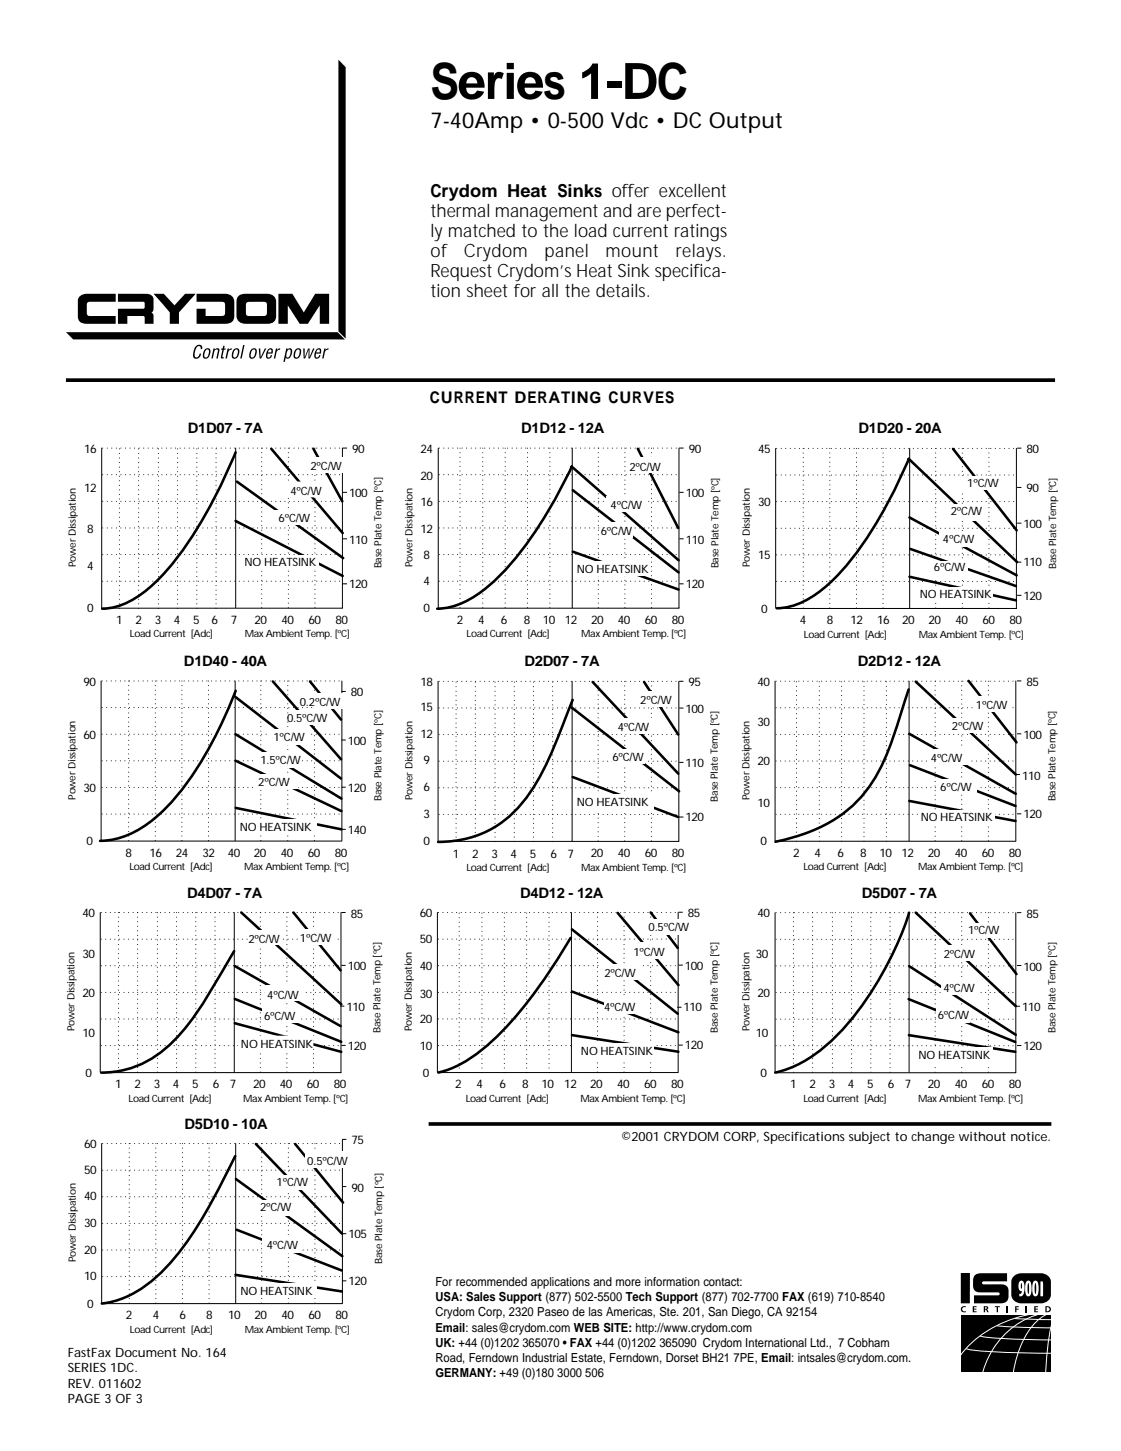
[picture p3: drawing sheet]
<svg xmlns="http://www.w3.org/2000/svg" width="216mm" height="279mm" viewBox="0 0 216 279" stroke-linecap="round" stroke-linejoin="round" font-family="sans-serif">
<g fill="none" stroke="#000" stroke-width=".5">
<path d="M45.4 87.1v.1a92.1 92.1 0 0 1-12.6 21.9 25.6 25.6 0 0 1-9.1 7.3l-2 .6-2 .2M45.6 92.7l20.5 14.8M52.2 86.4l13.8 16.3M60.4 86.4l5.5 10.1M110.3 94.4l20.4 15.8M122.8 86.4l7.8 15.3M175.2 99.6l20.6 11.2M183.6 86.4l12.2 15.7M45.4 100.3l20.6 10.6M110.3 106.2l20.4 7.3M130.7 107.9l-20.6-18a86.2 86.2 0 0 1-12.5 19.6 26.5 26.5 0 0 1-9.3 6.9l-2.1 .6-2 .2M175.2 111.1l20.5 4.5"/>
<path d="M175.3 105.7l20.4 7.1M195.9 108.2l-20.9-19.8a86.3 86.3 0 0 1-12.4 21 25.1 25.1 0 0 1-9 6.9l-2 .6-2 .2M45.4 133a79.5 79.5 0 0 1-11.1 20 24.8 24.8 0 0 1-10.8 8.2l-2.1 .5-2.1 .2M45.4 134.2l20.3 15.7M52.6 131.2l13.1 15M59.7 131.2l6 7.4M110.2 136.3l20.6 16.1M110.3 134.8a135.7 135.7 0 0 1-6.7 15.5 22.2 22.2 0 0 1-12.6 10.9l-2 .5-2.2 .3-2.4 .1M114.1 131.3l16.5 17.7M124.1 131.3l6.5 10.1M175 132.8a141.8 141.8 0 0 1-4.8 13.9 24.7 24.7 0 0 1-15.7 14l-5.1 1.4M176.4 131.3l19.2 17.8"/>
<path d="M186.5 131.1l9.3 11.8M45.4 155.6l20.4 4.1M45.4 146.5l20.4 9.7M45.4 141.4l20.4 12.4M110.3 149.6l20.3 7.7M175.1 154.2l20.5 3.9M175.1 141.3l20.5 11.6M175.3 147.4l20.3 7.8M46.5 175.7l19.2 17.7M56.5 175.7l9.1 11.2M110.2 179l20.3 16.2M119 175.8l11.7 13.9"/>
<path d="M125.3 175.7l5.2 6.8M175.1 175.7a62.7 62.7 0 0 1-14.8 24.5 23.6 23.6 0 0 1-11 6.3M176.4 175.7l19.2 18.1M186.8 175.9l9 11.7M45.1 183.1a131.2 131.2 0 0 1-9.5 15 21 21 0 0 1-14 8.3l-2.1 .1M45.2 197l20.5 5.5M45.2 192.4l20.5 8.2M45.2 186l20.4 11.6M109.9 180.6a99 99 0 0 1-13.4 18.3 28.8 28.8 0 0 1-10.3 7.1l-1.8 .5M110.2 199.3l20.5 3.2M110.2 190.9l20.5 7.9M175 192.4l20.5 8.2"/>
<path d="M175 199.3l20.5 3.2M175.1 186.1l20.5 13.2M45.3 222.6a116.2 116.2 0 0 1-10.1 17.6 27.5 27.5 0 0 1-11.9 10l-1.8 .5-1.9 .3M45.4 227l20.5 14.9M45.6 236.8l20.2 7.8M49.3 220.3l16.6 17.3M56.9 220.3l9.2 11.3M45.3 245.5l20.5 3.2"/>
</g>
<g fill="none" stroke="#000" stroke-width=".19" stroke-dasharray="0 .8">
<path d="M19.8 91.4h46M19.8 96.5h46M19.8 86.3h46M23 86.4v30.8M26.7 86.4v30.8M30.5 86.4v30.8M34.2 86.4v30.8M37.9 86.4v30.8M41.6 86.4v30.8M50.4 86.3v30.7M55.5 86.3v30.7M60.7 86.3v30.7"/>
<path d="M84.6 91.4h46M84.6 96.5h46M84.6 86.3h46M88.6 86.3v30.7M93 86.3v30.7M97.3 86.3v30.7M101.6 86.3v30.7M105.9 86.3v30.7M115.2 86.3v30.7M120.4 86.3v30.7M125.5 86.3v30.7M149.6 86.3h46"/>
<path d="M149.6 91.5h46M149.6 96.6h46M154.7 86.3v30.8M159.8 86.3v30.8M164.9 86.3v30.8M170.1 86.3v30.8M180.2 86.3v30.8M185.3 86.3v30.8M190.5 86.3v30.8M19.8 101.7h46M19.8 106.8h46M19.8 111.9h46"/>
<path d="M84.6 101.7h46M84.6 106.8h46M84.6 111.9h46M149.6 101.7h46M149.6 106.8h46M149.6 112h46M19.7 136.3h46M19.7 131.1h46M24.8 131.1v30.8M29.9 131.1v30.8M35 131.1v30.8M40.2 131.1v30.8"/>
<path d="M50.2 131.1v30.8M55.4 131.1v30.8M60.6 131.1v30.8M84.6 136.3h46M84.6 131.2h46M87.8 131.3v30.8M91.5 131.3v30.8M95.3 131.3v30.8M99 131.3v30.8M102.7 131.3v30.8M106.4 131.3v30.8M115.2 131.2v30.8"/>
<path d="M120.3 131.2v30.8M125.5 131.2v30.8M149.5 136.3h46M149.5 131.2h46M153.4 131.3v30.7M157.8 131.3v30.7M162.1 131.3v30.7M166.4 131.3v30.7M170.7 131.3v30.7M180.1 131.2v30.7M185.2 131.2v30.7M190.4 131.2v30.7"/>
<path d="M19.7 141.4h46M19.7 146.5h46M19.7 151.6h46M19.7 156.8h46M84.6 141.4h46M84.6 146.6h46M84.6 151.7h46M84.6 156.8h46M149.5 141.4h46M149.5 146.5h46M149.5 151.7h46M149.5 156.8h46"/>
<path d="M19.5 175.7h46M22.8 175.7v30.8M26.5 175.7v30.8M30.3 175.7v30.8M34 175.7v30.8M37.7 175.7v30.8M41.4 175.7v30.8M50.1 175.7v30.8M55.3 175.7v30.8M60.4 175.7v30.8M84.4 175.7h46.1M88.4 175.8v30.8"/>
<path d="M92.8 175.8v30.8M97.1 175.8v30.8M101.4 175.8v30.8M105.7 175.8v30.8M115.1 175.7v30.8M120.2 175.7v30.8M125.3 175.7v30.8M149.5 175.7h46M152.8 175.7v30.8M156.5 175.7v30.8M160.3 175.7v30.8M164 175.7v30.8"/>
<path d="M167.7 175.7v30.8M171.4 175.7v30.8M180.1 175.7v30.8M185.2 175.7v30.8M190.4 175.7v30.8M19.5 180.8h46M19.5 186h46M19.5 191.1h46M19.5 196.2h46M84.4 180.8h46.1M84.4 186h46.1M84.4 191.1h46.1"/>
<path d="M84.4 196.2h46.1M149.5 180.9h46M149.5 186h46M149.5 191.1h46M149.5 196.2h46M19.5 201.3h46M84.4 201.3h46.1M149.5 201.4h46M19.8 225.3h46M19.8 230.4h46M19.8 235.6h46M19.8 220.2h46"/>
<path d="M24.9 220.2v30.8M30 220.2v30.8M35.1 220.2v30.8M40.3 220.2v30.8M50.4 220.2v30.8M55.5 220.2v30.8M60.7 220.2v30.8M19.8 240.7h46M19.8 245.8h46"/>
</g>
<g fill="none" stroke="#000" stroke-width=".19">
<path d="M19.6 86.3v30.7M45.4 86.3v30.7M65.9 86.3v30.7M66 86.3h.8M66 94.8h.8M84.4 86.3v30.7M110.2 86.3v30.7M130.8 86.3v30.7M130.8 86.3h.9M130.8 94.8h.9M149.4 86.3v30.8M175.2 86.3v30.8"/>
<path d="M195.8 86.3v30.8M195.9 86.3h.8M195.9 93.9h.8M19.8 117.1h46.1M66 103.8h.8M66 112.4h.8M84.6 117.1h46.2M130.8 103.8h.9M130.8 112.4h.9M149.6 117.2h46.2M195.9 100.7h.8M195.9 114.6h.8"/>
<path d="M195.9 108.2h.8M19.5 131.1v30.8M45.3 131.1v30.8M65.8 133.1h.8M65.8 131.1v30.8M84.4 131.2v30.8M110.2 131.2v30.8M130.7 131.2v30.8M130.8 131.2h.8M130.8 136.3h.8M149.3 131.2v30.7M175.1 131.2v30.7"/>
<path d="M195.6 131.1v30.8M195.9 131.1h.8M65.8 151.6h.8M65.8 142.5h.8M65.8 159.7h.8M130.8 146.8h.8M130.8 157.3h.8M195.6 149.1h.9M195.9 141.3h.8M195.9 156.7h.8M19.3 175.7v30.8M19.7 162h46.1"/>
<path d="M45.1 175.7v30.8M65.7 175.7v30.8M65.7 175.7h.9M84.2 175.7v30.8M84.6 162h46.1M110.1 175.7v30.8M130.6 175.7v30.8M130.7 175.7h.8M149.3 175.7v30.8M149.5 162h46.1M175.1 175.7v30.8M195.6 175.7v30.8"/>
<path d="M195.9 175.7h.8M65.5 193.7h.8M65.7 185.9h.9M130.4 194h.9M130.7 185.8h.8M195.6 193.8h.9M195.9 185.9h.8M19.5 206.5h46.2M65.7 201.3h.9M65.9 219.4h.8M65.9 219.5v31.5M84.4 206.5h46.2"/>
<path d="M130.7 201.2h.8M149.5 206.6h46.1M195.9 201.3h.8M19.6 220.2v30.8M45.4 220.2v30.8M65.9 228.5h.8M65.9 237.6h.8M19.8 251h46.1M65.9 246.6h.8"/>
</g>
<g fill="#fff">
<path d="M50.6 194.1h7v2.8h-7z"/>
<path d="M48 179.2h6.4v2.8h-6.4z"/>
<path d="M57.7 178.9h7v3h-7z"/>
<path d="M51.2 189.8h7.5v3h-7.5z"/>
<path d="M46 199.4h14.5l-.3 3.3h-14.5z"/>
<path d="M116.3 192.2h6.2v3h-6.2z"/>
<path d="M122 181.4h5.5v3.2h-5.5z"/>
<path d="M124.6 177h7.8v3h-7.8z"/>
<path d="M115.7 185.6h7.9v3h-7.9z"/>
<path d="M110.5 200.9h15.4v3.2h-15.4z"/>
<path d="M117.9 144.2h6.3v2.8h-6.3z"/>
<path d="M123.3 133.1h5.5v2.9h-5.5z"/>
<path d="M118.5 138.3h7.7v2.9h-7.7z"/>
<path d="M114.8 152.9h11v2.9h-11z"/>
<path d="M50.6 238h7.2v3.3h-7.2z"/>
<path d="M53.3 226.3h6.8v2.8h-6.8z"/>
<path d="M58.8 221.7h8.3v3.2h-8.3z"/>
<path d="M49.4 231.1h7.9v2.9h-7.9z"/>
<path d="M46.6 247h14.3v2.8h-14.3z"/>
<path d="M180.4 194h6.4v3h-6.4z"/>
<path d="M181.8 182h5.5v3h-5.5z"/>
<path d="M187.3 177.9h7v2.8h-7z"/>
<path d="M181.3 188.8h7v2.8h-7z"/>
<path d="M177.3 201.7h14v3.3h-14z"/>
<path d="M180.7 150.1h7.3v2.8h-7.3z"/>
<path d="M183.3 138.3h5.6v2.7h-5.6z"/>
<path d="M187.9 134.1h6.6v2.9h-6.6z"/>
<path d="M178.6 144.3h7.9v2.9h-7.9z"/>
<path d="M177.4 156.1h14.1v2.8h-14.1z"/>
<path d="M115.7 100.5h6.2v3h-6.2z"/>
<path d="M120.6 88.1h8.1v3h-8.1z"/>
<path d="M116.9 95.6h7.5v3h-7.5z"/>
<path d="M114.6 108.1h10.1v2.8h-10.1z"/>
<path d="M52.3 98.2h7.6v2.8h-7.6z"/>
<path d="M58.6 88.1h8.1v3h-8.1z"/>
<path d="M55 92.7h8.1l.1 3.1h-8.1z"/>
<path d="M46.1 106.9h15.2v2.8h-15.2z"/>
<path d="M51.8 140.3h7.7v3h-7.7z"/>
<path d="M179.1 108h7.3v3.2h-7.3z"/>
<path d="M185.1 91.7h8.3v2.6h-8.3z"/>
<path d="M180.9 102.2h6.8v3h-6.8z"/>
<path d="M180 113h11.2v2.8h-11.2z"/>
<path d="M181.9 97h7.2v3.2h-7.2z"/>
<path d="M49.3 149h7.9v2.8h-7.9z"/>
<path d="M46 157.7h14.9v2.8h-14.9z"/>
<path d="M60.6 133.5h5.9v3h-5.9z"/>
<path d="M56.6 136.7h5.5v2.8h-5.5z"/>
<path d="M49.4 144.8h8.4v3h-8.4z"/>
</g>
<path d="M12.7 73.2h190.5M82.6 216.4h119.9" fill="none" stroke="#000" stroke-width=".71" stroke-linecap="butt"/>
<g fill="#000">
<path d="M15.3 57.1a2.93 2.93 0 0 1 2.5-.5h4.5v1.5h-5a.59 .59 0 0 0-.6 .8v.5a1.57 1.57 0 0 0 .3 1.4l5.3 .1v1.4h-5.2a1.61 1.61 0 0 1-2.1-1.4v-2.1a2.37 2.37 0 0 1 .3-1.7zM29.6 56.6h1.9l2.1 2.2 2.1-2.2h2l-3.2 3.6v2.1h-1.8v-2.1zM37.9 56.6h5.1a1.68 1.68 0 0 1 2.1 1.9v1.8a1.63 1.63 0 0 1-2.1 2h-5.1v-2.8h1.7v1.4h2.7a.76 .76 0 0 0 1.1-.7v-1.1a.71 .71 0 0 0-.8-1h-4.7zM22.7 56.6h5a1.38 1.38 0 0 1 1.9 1.4v1.5a.62 .62 0 0 1-.5 .7 .64 .64 0 0 1 .5 .7v1.4h-1.7v-1.1l-.4-.3h-3v1.4h-1.8v-2.8h4.9l.3-.4v-.7l-.2-.3h-5zM37.7 66.7a.71 .71 0 0 1 .7-.3 .71 .71 0 0 1 .6 .5l-.1 .3h-.3v-.5a.67 .67 0 0 0-1 .7v.3a.79 .79 0 0 0 .2 1.1l.5-.3 .2-.4h.2a.9 .9 0 0 1-.5 .8 .9 .9 0 0 1-1-.1l.1-1.1zM41.1 67.1h.3l-.1 .2 .2-.1a.5 .5 0 0 1 .8 .1l-.4 1.7h-.2l.3-1.6-.3-.1-.4 .3-.3 1.4h-.3zM43 66.6h.3l-.1 .5h.3l-.1 .2h-.3l-.3 1.4 .3 .1v.2h-.5l-.1-.3 .3-1.4h-.2v-.2h.3zM43.8 67.1h.3l-.1 .3 .4-.3h.3l-.1 .3a.57 .57 0 0 0-.7 .5l-.2 1.1h-.3zM46.8 66.4h.3l-.6 2.6h-.2zM49.8 67.1h.3l.1 1.7 .8-1.7h.3l-1 1.9h-.3zM53.1 67.1h.3l-.1 .3 .4-.3h.3l-.1 .3a.57 .57 0 0 0-.6 .5l-.3 1.1h-.3zM53.6 56.6h2.7l2.2 3.6 2.2-3.6h2.7v5.7h-1.8v-3.5l-2.3 3.5h-1.6l-2.3-3.5v3.5h-1.8z"/>
<path d="M58.4 67.1h.3v1.7l.6-1.7h.3v1.7l.7-1.7h.3l-.9 1.9h-.3v-1.7l-.6 1.7h-.3zM62.5 67.1h.2v.3l.3-.3h.3l-.1 .3a.57 .57 0 0 0-.6 .5l-.3 1.1h-.3zM12.7 64h52.3l1.4 1.4h-52.3zM65.2 11.5l1.4 1.4v52.3l-1.4-1.4z"/>
<path d="M39.4 67.3a.61 .61 0 0 1 .7-.2 .61 .61 0 0 1 .4 .5 1.33 1.33 0 0 1-.9 1.5l-.3-.1a1.26 1.26 0 0 1 .1-1.7zM39.6 67.5l-.3 .9 .1 .4a.58 .58 0 0 0 .6-.1 .58 .58 0 0 0 .2-.6l-.1-.8z"/>
<path d="M45 67.3a.61 .61 0 0 1 .7-.2 .61 .61 0 0 1 .4 .5 1.33 1.33 0 0 1-1 1.5l-.2-.1a1.26 1.26 0 0 1 .1-1.7zM45.2 67.5l-.3 .9 .1 .4a.58 .58 0 0 0 .6-.1 .58 .58 0 0 0 .2-.6l-.1-.8z"/>
<path d="M46 57l.7-.4h.6h4.1a1.61 1.61 0 0 1 1.8 1.9v1.8a1.56 1.56 0 0 1-1.8 2h-4.1a1.61 1.61 0 0 1-1.8-1.9v-1.8a1.86 1.86 0 0 1 .5-1.6zM47.5 58.3l-.1 .5v1.1a.71 .71 0 0 0 .7 1l2.9-.1a.71 .71 0 0 0 .4-.9v-.8a.71 .71 0 0 0-.7-1h-2.6z"/>
<path d="M48.4 67.3a.61 .61 0 0 1 .6-.2 .61 .61 0 0 1 .5 .5 1.33 1.33 0 0 1-1 1.5l-.3-.1a1.26 1.26 0 0 1 .2-1.7zM48.5 67.5l-.2 .9 .1 .4a.58 .58 0 0 0 .6-.1 .58 .58 0 0 0 .1-.6v-.8z"/>
<path d="M51.8 67.2l.3-.1a.65 .65 0 0 1 .4 1h-.9a.51 .51 0 0 0 .1 .7h.3l.2-.4h.2a.6 .6 0 0 1-.5 .6 .6 .6 0 0 1-.7-.5 1.82 1.82 0 0 1 .6-1.3zM51.8 67.4l-.2 .5h.6l.1-.5-.2-.1z"/>
<path d="M55.1 67.1h.3l-.1 .2a.5 .5 0 0 1 .6-.2 .5 .5 0 0 1 .4 .5l-.1 .3a1.05 1.05 0 0 1-1 1.1l-.2-.2-.1 .9h-.3zM55.5 67.4l-.3 .7a.53 .53 0 0 0 .2 .7 1.21 1.21 0 0 0 .5-1.4z"/>
<path d="M56.9 67.3a.61 .61 0 0 1 .7-.2 .61 .61 0 0 1 .4 .5 1.33 1.33 0 0 1-.9 1.5l-.3-.1a1.26 1.26 0 0 1 .1-1.7zM57.1 67.5l-.3 .9 .1 .4a.58 .58 0 0 0 .6-.1 .58 .58 0 0 0 .2-.6l-.1-.8z"/>
<path d="M61.1 67.2l.3-.1a.65 .65 0 0 1 .4 1h-.9a.51 .51 0 0 0 .1 .7h.3l.2-.4h.2a.6 .6 0 0 1-.5 .6 .6 .6 0 0 1-.7-.5 1.82 1.82 0 0 1 .6-1.3zM61.1 67.4l-.2 .5h.7v-.5l-.2-.1z"/>
</g>
<g fill="#000">
<path d="M185 245.1h1.8v5.9h-1.8z" fill-rule="evenodd"/>
<path d="M187.6 245.7l.4-.3 1-.2h5v1.5h-4.5l-.4 .3 .2 .3h.2h3.4a1.18 1.18 0 0 1 1.3 1.2 2.05 2.05 0 0 1-.5 2.2l-1 .3h-5.1v-1.6h4.6h.2l.1-.3-.1-.2h-.2h-3.4a1.17 1.17 0 0 1-1.4-1.3l.1-1.5z" fill-rule="evenodd"/>
<path d="M195.3 245.7l.9-.5h.5h3.8a1.82 1.82 0 0 1 1.9 1.6v2.5a1.77 1.77 0 0 1-1.9 1.7h-3.8a1.82 1.82 0 0 1-1.9-1.7v-2.5a1.53 1.53 0 0 1 .5-1.1z" fill-rule="evenodd"/>
<path d="M185 253.2h17.4v11h-17.4z" fill-rule="evenodd"/>
</g>
<path d="M186.1 259.7l.2 .1a79.7 79.7 0 0 0 13.1 .8h4.4M188.8 257.2a54.8 54.8 0 0 0 11.1 .8h3.9M192 255.2l4.1 .4 7.7 .1M195.4 253.9l8.4 .2M203.9 252.5a2.32 2.32 0 0 0-1.2 2 57.8 57.8 0 0 0-1.4 14.6M203.9 252.5a23.6 23.6 0 0 0-18.7 8.2 13.5 13.5 0 0 0-2.9 8.2M203.9 252.5a15.8 15.8 0 0 0-15.2 14.9l-.1 1.7M203.9 252.5a7 7 0 0 0-5.4 3.2 22.4 22.4 0 0 0-3.7 13.4" fill="none" stroke="#fff" stroke-width=".19"/>
<g fill="#fff">
<path d="M196.3 246.8a.45 .45 0 0 1 .8 0 2.33 2.33 0 0 1-.4 2.8h-.4v-.5h.4l.1-.2v-.3h-.3a1.34 1.34 0 0 1-.2-1.8zM196.7 247.1l-.1 .8 .1 .2 .1-.7v-.3z" fill-rule="evenodd"/>
<path d="M197.7 246.8a.47 .47 0 0 1 .7 0 3.6 3.6 0 0 1 0 2.7 .47 .47 0 0 1-.7 0 3.6 3.6 0 0 1 0-2.7zM198 247.1l-.1 1.5 .2 .5a3.5 3.5 0 0 0 0-2z" fill-rule="evenodd"/>
<path d="M199.1 246.8a.47 .47 0 0 1 .7 0 3.6 3.6 0 0 1 0 2.7 .47 .47 0 0 1-.7 0 3.6 3.6 0 0 1 0-2.7zM199.4 247.1l-.1 1.5 .1 .5a3.5 3.5 0 0 0 0-2z" fill-rule="evenodd"/>
<path d="M200.4 246.8l.2-.1 .3 .2v2.7h-.5z" fill-rule="evenodd"/>
</g>
<g fill="#000">
<path d="M185.2 251.7l.7-.2h.1v.2a.44 .44 0 0 0-.7 .4 .44 .44 0 0 0 .7 .4v.2a.65 .65 0 0 1-.8-.2 .65 .65 0 0 1 0-.8z" fill-rule="evenodd"/>
<path d="M187.3 251.5h.8v.2h-.5v.3h.4v.2h-.4v.3h.5v.2h-.8z" fill-rule="evenodd"/>
<path d="M189.5 251.5a.57 .57 0 0 1 .8 .5l-.2 .1 .3 .6h-.3l-.3-.5-.1 .5h-.2zM189.7 251.7v.3h.3v-.3z" fill-rule="evenodd"/>
<path d="M191.6 251.5h1v.2h-.4v1h-.2v-1h-.4z" fill-rule="evenodd"/>
<path d="M193.8 251.5h.3v1.2h-.3z" fill-rule="evenodd"/>
<path d="M195.5 251.5h.7v.2h-.4v.3h.4v.2h-.4v.5h-.3z" fill-rule="evenodd"/>
<path d="M197.5 251.5h.3v1.2h-.3z" fill-rule="evenodd"/>
<path d="M199.2 251.5h.7v.2h-.5v.3h.5v.2h-.5v.3h.5v.2h-.7z" fill-rule="evenodd"/>
<path d="M201.3 251.5a.71 .71 0 0 1 .8 .1 .71 .71 0 0 1 .2 .8 .98 .98 0 0 1-1 .3zM201.6 251.7v.8a.42 .42 0 0 0 .5-.4 .42 .42 0 0 0-.5-.4z" fill-rule="evenodd"/>
</g>
<text font-size="9.6" x="82.9" y="19.1">Series 1-DC</text>
<text font-size="4.2" x="82.9" y="24.7">7-40Amp • 0-500 Vdc• DC Output</text>
<g font-size="3.5">
<text x="82.9" y="41.8">thermal management and are perfect-</text>
<text x="82.9" y="45.6">ly matched to the load current ratings</text>
<text x="82.9" y="49.5">of</text>
<text x="82.9" y="53.4">Request Crydom’s Heat Sink specifica-</text>
<text x="89.3" y="49.5">Crydom</text>
<text x="104.9" y="49.5">panel</text>
<text x="116.6" y="49.5">mount</text>
<text x="130.1" y="49.5">relays.</text>
<text x="82.9" y="57.3">tion sheet for all the details.</text>
</g>
<text font-size="3.4" x="82.9" y="37.9">Crydom Heat Sinks offer excellent</text>
<text font-size="3.1" x="82.8" y="77.5">CURRENT DERATING CURVES</text>
<g font-size="2.8">
<text x="36.2" y="83.4">D1D07 - 7A</text>
<text x="100.4" y="83.4">D1D12 - 12A</text>
<text x="165.3" y="83.5">D1D20 - 20A</text>
<text x="35.4" y="128.2">D1D40 - 40A</text>
<text x="101" y="128.3">D2D07 - 7A</text>
<text x="165.2" y="128.3">D2D12 - 12A</text>
<text x="36" y="172.8">D4D07 - 7A</text>
<text x="100.2" y="172.8">D4D12 - 12A</text>
<text x="166" y="172.9">D5D07 - 7A</text>
<text x="35.5" y="217.3">D5D10 - 10A</text>
</g>
<g font-size="2.5">
<text x="119.6" y="219.6">©2001 CRYDOM CORP, Specifications subject to change without notice.</text>
<text x="13.1" y="261.3">FastFax Document No. 164</text>
<text x="13.1" y="264.2">SERIES 1DC.</text>
<text x="13.1" y="267.2">REV. 011602</text>
<text x="13.1" y="270.2">PAGE 3 OF 3</text>
</g>
<g font-size="2.4">
<text x="83.9" y="247.6">For recommended applications and more information contact:</text>
<text x="83.9" y="250.5">USA: Sales Support (877) 502-5500 Tech Support (877) 702-7700 FAX (619) 710-8540</text>
<text x="83.9" y="253.5">Crydom Corp, 2320 Paseo de las Americas, Ste. 201, San Diego, CA 92154</text>
<text x="83.9" y="256.4">Email: sales@crydom.com WEB SITE: http://www.crydom.com</text>
<text x="83.9" y="262.2">Road, Ferndown Industrial Estate, Ferndown, Dorset BH21 7PE, Email: intsales@crydom.com.</text>
<text x="83.9" y="259.3">UK: +44 (0)1202 365070 • FAX +44 (0)1202 365090 Crydom International Ltd., 7 Cobham</text>
<text x="83.9" y="265.2">GERMANY: +49 (0)180 3000 506</text>
</g>
<g font-size="2.3">
<text x="16.2" y="87.2">16</text>
<text x="67.8" y="87.2">90</text>
<text x="81" y="87.2">24</text>
<text x="132.6" y="87.2">90</text>
<text x="146" y="87.3">45</text>
<text x="197.7" y="87.3">80</text>
<text x="16.2" y="94.8">12</text>
<text x="67.2" y="95.8">100</text>
<text x="81" y="92.3">20</text>
<text x="132.1" y="95.8">100</text>
<text x="197.7" y="94.8">90</text>
<text x="81" y="97.5">16</text>
<text x="146" y="97.5">30</text>
<text x="197.1" y="101.7">100</text>
<text x="16.8" y="102.6">8</text>
<text x="67.2" y="104.7">110</text>
<text x="81" y="102.6">12</text>
<text x="81.6" y="107.6">8</text>
<text x="132.1" y="104.7">110</text>
<text x="146" y="107.6">15</text>
<text x="16.8" y="109.7">4</text>
<text x="67.2" y="113.2">120</text>
<text x="81.6" y="112.7">4</text>
<text x="132.1" y="113.2">120</text>
<text x="197.1" y="109">110</text>
<text x="16.8" y="117.9">0</text>
<text x="81.6" y="117.9">0</text>
<text x="146.6" y="117.9">0</text>
<text x="197.1" y="115.5">120</text>
<text x="22.4" y="120.3">1</text>
<text x="26.1" y="120.3">2</text>
<text x="29.8" y="120.3">3</text>
<text x="33.5" y="120.3">4</text>
<text x="37.2" y="120.3">5</text>
<text x="40.7" y="120.3">6</text>
<text x="44.5" y="120.3">7</text>
<text x="49" y="120.1">20</text>
<text x="54.2" y="120.1">40</text>
<text x="59.4" y="120.1">60</text>
<text x="64.6" y="120.1">80</text>
<text x="88" y="120.1">2</text>
<text x="92.1" y="120.1">4</text>
<text x="96.5" y="120.1">6</text>
<text x="100.9" y="120.1">8</text>
<text x="104.6" y="120.1">10</text>
<text x="108.8" y="120.1">12</text>
<text x="113.8" y="120.1">20</text>
<text x="119" y="120.1">40</text>
<text x="124.2" y="120.1">60</text>
<text x="129.4" y="120.1">80</text>
<text x="154.1" y="120.2">4</text>
<text x="159.3" y="120.2">8</text>
<text x="163.8" y="120.2">12</text>
<text x="168.9" y="120.2">16</text>
<text x="173.8" y="120.2">20</text>
<text x="178.8" y="120.2">20</text>
<text x="184" y="120.2">40</text>
<text x="189.2" y="120.2">60</text>
<text x="194.4" y="120.2">80</text>
<text x="16.1" y="132.1">90</text>
<text x="67.6" y="134.1">80</text>
<text x="81" y="132.1">18</text>
<text x="81" y="137">15</text>
<text x="132" y="137.3">100</text>
<text x="132.6" y="132.2">95</text>
<text x="145.9" y="132.1">40</text>
<text x="197.7" y="132.1">85</text>
<text x="16.1" y="142.3">60</text>
<text x="67" y="143.5">100</text>
<text x="81" y="142.2">12</text>
<text x="145.9" y="139.8">30</text>
<text x="197.1" y="142.3">100</text>
<text x="81.6" y="147.1">9</text>
<text x="132" y="147.8">110</text>
<text x="145.9" y="147.2">20</text>
<text x="16.1" y="152.4">30</text>
<text x="67" y="152.5">120</text>
<text x="81.6" y="152.4">6</text>
<text x="145.9" y="155.5">10</text>
<text x="196.9" y="150.1">110</text>
<text x="67" y="160.7">140</text>
<text x="81.6" y="157.6">3</text>
<text x="132" y="158.2">120</text>
<text x="197.1" y="157.5">120</text>
<text x="16.7" y="162.7">0</text>
<text x="24.1" y="165">8</text>
<text x="28.8" y="165">16</text>
<text x="33.9" y="165">24</text>
<text x="39" y="165">32</text>
<text x="43.9" y="165">40</text>
<text x="48.9" y="165">20</text>
<text x="54.1" y="165">40</text>
<text x="59.3" y="165">60</text>
<text x="64.5" y="165">80</text>
<text x="81.6" y="162.8">0</text>
<text x="87.2" y="165.2">1</text>
<text x="90.9" y="165.2">2</text>
<text x="94.6" y="165.2">3</text>
<text x="98.3" y="165.2">4</text>
<text x="102.1" y="165.2">5</text>
<text x="106" y="165.2">6</text>
<text x="109.3" y="165.2">7</text>
<text x="113.8" y="165">20</text>
<text x="119" y="165">40</text>
<text x="124.2" y="165">60</text>
<text x="129.4" y="165">80</text>
<text x="146.5" y="162.8">0</text>
<text x="152.8" y="165.1">2</text>
<text x="156.9" y="165.1">4</text>
<text x="161.3" y="165.1">6</text>
<text x="165.7" y="165.1">8</text>
<text x="169.4" y="165.1">10</text>
<text x="173.7" y="165">12</text>
<text x="178.7" y="165">20</text>
<text x="183.9" y="165">40</text>
<text x="189.1" y="165">60</text>
<text x="194.3" y="165">80</text>
<text x="15.9" y="176.6">40</text>
<text x="67.5" y="176.7">85</text>
<text x="80.8" y="176.6">60</text>
<text x="132.5" y="176.6">85</text>
<text x="145.9" y="176.7">40</text>
<text x="197.7" y="176.7">85</text>
<text x="15.9" y="184.4">30</text>
<text x="80.8" y="181.6">50</text>
<text x="145.6" y="184.4">30</text>
<text x="67" y="186.9">100</text>
<text x="80.8" y="186.8">40</text>
<text x="131.9" y="186.8">100</text>
<text x="197.1" y="186.9">100</text>
<text x="15.9" y="192">20</text>
<text x="66.7" y="194.7">110</text>
<text x="80.8" y="197">20</text>
<text x="80.8" y="192.2">30</text>
<text x="131.7" y="194.6">110</text>
<text x="145.9" y="192.1">20</text>
<text x="196.9" y="194.7">110</text>
<text x="15.9" y="199.6">10</text>
<text x="67" y="202.1">120</text>
<text x="80.8" y="202.2">10</text>
<text x="131.9" y="202.1">120</text>
<text x="145.6" y="199.6">10</text>
<text x="197.1" y="202.1">120</text>
<text x="16.5" y="207.3">0</text>
<text x="22.2" y="209.5">1</text>
<text x="25.9" y="209.5">2</text>
<text x="29.6" y="209.5">3</text>
<text x="33.3" y="209.5">4</text>
<text x="37" y="209.5">5</text>
<text x="41" y="209.5">6</text>
<text x="44.3" y="209.5">7</text>
<text x="48.7" y="209.5">20</text>
<text x="53.9" y="209.5">40</text>
<text x="59.1" y="209.5">60</text>
<text x="64.3" y="209.5">80</text>
<text x="81.4" y="207.3">0</text>
<text x="87.7" y="209.5">2</text>
<text x="91.8" y="209.5">4</text>
<text x="96.2" y="209.5">6</text>
<text x="100.6" y="209.5">8</text>
<text x="104.3" y="209.5">10</text>
<text x="108.7" y="209.5">12</text>
<text x="113.7" y="209.5">20</text>
<text x="118.9" y="209.5">40</text>
<text x="124.1" y="209.5">60</text>
<text x="129.3" y="209.5">80</text>
<text x="146.5" y="207.3">0</text>
<text x="152.2" y="209.6">1</text>
<text x="155.9" y="209.6">2</text>
<text x="159.6" y="209.6">3</text>
<text x="163.3" y="209.6">4</text>
<text x="167" y="209.6">5</text>
<text x="171" y="209.6">6</text>
<text x="174.3" y="209.6">7</text>
<text x="178.7" y="209.6">20</text>
<text x="183.9" y="209.6">40</text>
<text x="189.1" y="209.6">60</text>
<text x="194.3" y="209.6">80</text>
<text x="16.2" y="221.1">60</text>
<text x="67.7" y="220.4">75</text>
<text x="16.2" y="226.1">50</text>
<text x="16.2" y="231">40</text>
<text x="67.7" y="229.4">90</text>
<text x="16.2" y="236.3">30</text>
<text x="67.1" y="238.3">105</text>
<text x="16.2" y="241.5">20</text>
<text x="16.2" y="246.4">10</text>
<text x="16.8" y="251.8">0</text>
<text x="67.1" y="247.5">120</text>
<text x="24.3" y="254">2</text>
<text x="29.5" y="254">4</text>
<text x="34.6" y="254">6</text>
<text x="39.7" y="254">8</text>
<text x="44" y="254">10</text>
<text x="49" y="254">20</text>
<text x="54.2" y="254">40</text>
<text x="59.4" y="254">60</text>
<text x="64.6" y="254">80</text>
</g>
<g font-size="2.2">
<text x="55.9" y="95.3">4ºC/W</text>
<text x="59.8" y="90.5">2</text>
<text x="61" y="90.5">ºC/W</text>
<text x="121.2" y="90.6">2ºC/W</text>
<text x="186.3" y="93.8">1ºC/W</text>
<text x="53.7" y="100.5">6º</text>
<text x="55.7" y="100.5">C/W</text>
<text x="117.6" y="98">4ºC/W</text>
<text x="183.1" y="99.3">2ºC/W</text>
<text x="115.7" y="103">6ºC/W</text>
<text x="181.6" y="104.5">4ºC/W</text>
<text x="47.1" y="109">NO HEATSINK</text>
<text x="111.1" y="110.4">NO HEATSINK</text>
<text x="179.9" y="110">6ºC/W</text>
<text x="177.2" y="115.2">NO HEATSINK</text>
<text x="57.8" y="136">0.2</text>
<text x="60.7" y="136">ºC/W</text>
<text x="123.3" y="135.5">2ºC/W</text>
<text x="188" y="136.6">1ºC/W</text>
<text x="52.7" y="142.7">1ºC/W</text>
<text x="55.3" y="139">0.5ºC/W</text>
<text x="119" y="140.7">4ºC/W</text>
<text x="183.3" y="140.5">2º</text>
<text x="185.3" y="140.5">C/W</text>
<text x="50.2" y="147.2">1.5ºC/W</text>
<text x="118" y="146.5">6ºC/W</text>
<text x="179.3" y="146.7">4ºC/W</text>
<text x="49.7" y="151.3">2ºC/W</text>
<text x="111.1" y="155.2">NO HEATSINK</text>
<text x="181.1" y="152.4">6ºC/W</text>
<text x="46.2" y="160">NO HEATSINK</text>
<text x="177.3" y="158">NO HEATSINK</text>
<text x="124.9" y="179.3">0.5ºC/W</text>
<text x="186.5" y="179.8">1</text>
<text x="187.6" y="179.8">ºC/W</text>
<text x="47.8" y="181.5">2ºC/W</text>
<text x="57.8" y="181.4">1ºC/W</text>
<text x="122" y="184.1">1ºC/W</text>
<text x="181.8" y="184.5">2ºC/W</text>
<text x="116.4" y="188.1">2ºC/W</text>
<text x="181.7" y="191.1">4ºC/W</text>
<text x="50.9" y="196.4">6ºC/W</text>
<text x="51.5" y="192.3">4ºC/W</text>
<text x="116.3" y="194.7">4ºC/W</text>
<text x="180.6" y="196.1">6ºC/W</text>
<text x="46.4" y="201.8">NO HEATSINK</text>
<text x="111.9" y="203.1">NO HEATSINK</text>
<text x="176.9" y="204">NO HEATSINK</text>
<text x="59.2" y="224.4">0.5ºC/W</text>
<text x="50.1" y="233.2">2ºC/W</text>
<text x="53.3" y="228.4">1ºC/W</text>
<text x="51.4" y="240.4">4ºC/W</text>
<text x="46.3" y="249.4">NO HEATSINK</text>
</g>
<g font-size="1.9">
<text x="14.6" y="109.1" transform="rotate(-90 14.6 109.1)">Power Dissipation</text>
<text x="73.5" y="109.4" transform="rotate(-90 73.5 109.4)">Base Plate Temp [ºC]</text>
<text x="79.5" y="109.1" transform="rotate(-90 79.5 109.1)">Power Dissipation</text>
<text x="138.4" y="109.4" transform="rotate(-90 138.4 109.4)">Base Plate Temp [ºC]</text>
<text x="144.4" y="109.2" transform="rotate(-90 144.4 109.2)">Power Dissipation</text>
<text x="203.4" y="109.5" transform="rotate(-90 203.4 109.5)">Base Plate Temp [ºC]</text>
<text x="25" y="122.7">Load Current [Adc]</text>
<text x="47.1" y="122.7">Max Ambient Temp. [ºC]</text>
<text x="89.9" y="122.7">Load Current [Adc]</text>
<text x="112" y="122.7">Max Ambient Temp. [ºC]</text>
<text x="154.8" y="122.8">Load Current [Adc]</text>
<text x="176.9" y="122.8">Max Ambient Temp. [ºC]</text>
<text x="14.5" y="154" transform="rotate(-90 14.5 154)">Power Dissipation</text>
<text x="73.5" y="154.3" transform="rotate(-90 73.5 154.3)">Base Plate Temp [ºC]</text>
<text x="79.4" y="154.1" transform="rotate(-90 79.4 154.1)">Power Dissipation</text>
<text x="138.2" y="154.4" transform="rotate(-90 138.2 154.4)">Base Plate Temp [ºC]</text>
<text x="144.3" y="154" transform="rotate(-90 144.3 154)">Power Dissipation</text>
<text x="203.3" y="154.3" transform="rotate(-90 203.3 154.3)">Base Plate Temp [ºC]</text>
<text x="24.9" y="167.6">Load Current [Adc]</text>
<text x="47" y="167.6">Max Ambient Temp. [ºC]</text>
<text x="89.8" y="167.6">Load Current [Adc]</text>
<text x="111.9" y="167.6">Max Ambient Temp. [ºC]</text>
<text x="154.7" y="167.6">Load Current [Adc]</text>
<text x="176.8" y="167.6">Max Ambient Temp. [ºC]</text>
<text x="14.4" y="198.6" transform="rotate(-90 14.4 198.6)">Power Dissipation</text>
<text x="73.3" y="198.9" transform="rotate(-90 73.3 198.9)">Base Plate Temp [ºC]</text>
<text x="79.3" y="198.6" transform="rotate(-90 79.3 198.6)">Power Dissipation</text>
<text x="138.2" y="198.9" transform="rotate(-90 138.2 198.9)">Base Plate Temp [ºC]</text>
<text x="144.3" y="198.6" transform="rotate(-90 144.3 198.6)">Power Dissipation</text>
<text x="203.3" y="198.9" transform="rotate(-90 203.3 198.9)">Base Plate Temp [ºC]</text>
<text x="24.8" y="212.2">Load Current [Adc]</text>
<text x="46.9" y="212.2">Max Ambient Temp. [ºC]</text>
<text x="89.7" y="212.1">Load Current [Adc]</text>
<text x="111.8" y="212.1">Max Ambient Temp. [ºC]</text>
<text x="154.7" y="212.2">Load Current [Adc]</text>
<text x="176.8" y="212.2">Max Ambient Temp. [ºC]</text>
<text x="14.6" y="243.1" transform="rotate(-90 14.6 243.1)">Power Dissipation</text>
<text x="73.6" y="243.4" transform="rotate(-90 73.6 243.4)">Base Plate Temp [ºC]</text>
<text x="25" y="256.6">Load Current [Adc]</text>
<text x="47.1" y="256.6">Max Ambient Temp. [ºC]</text>
</g>
</svg>
